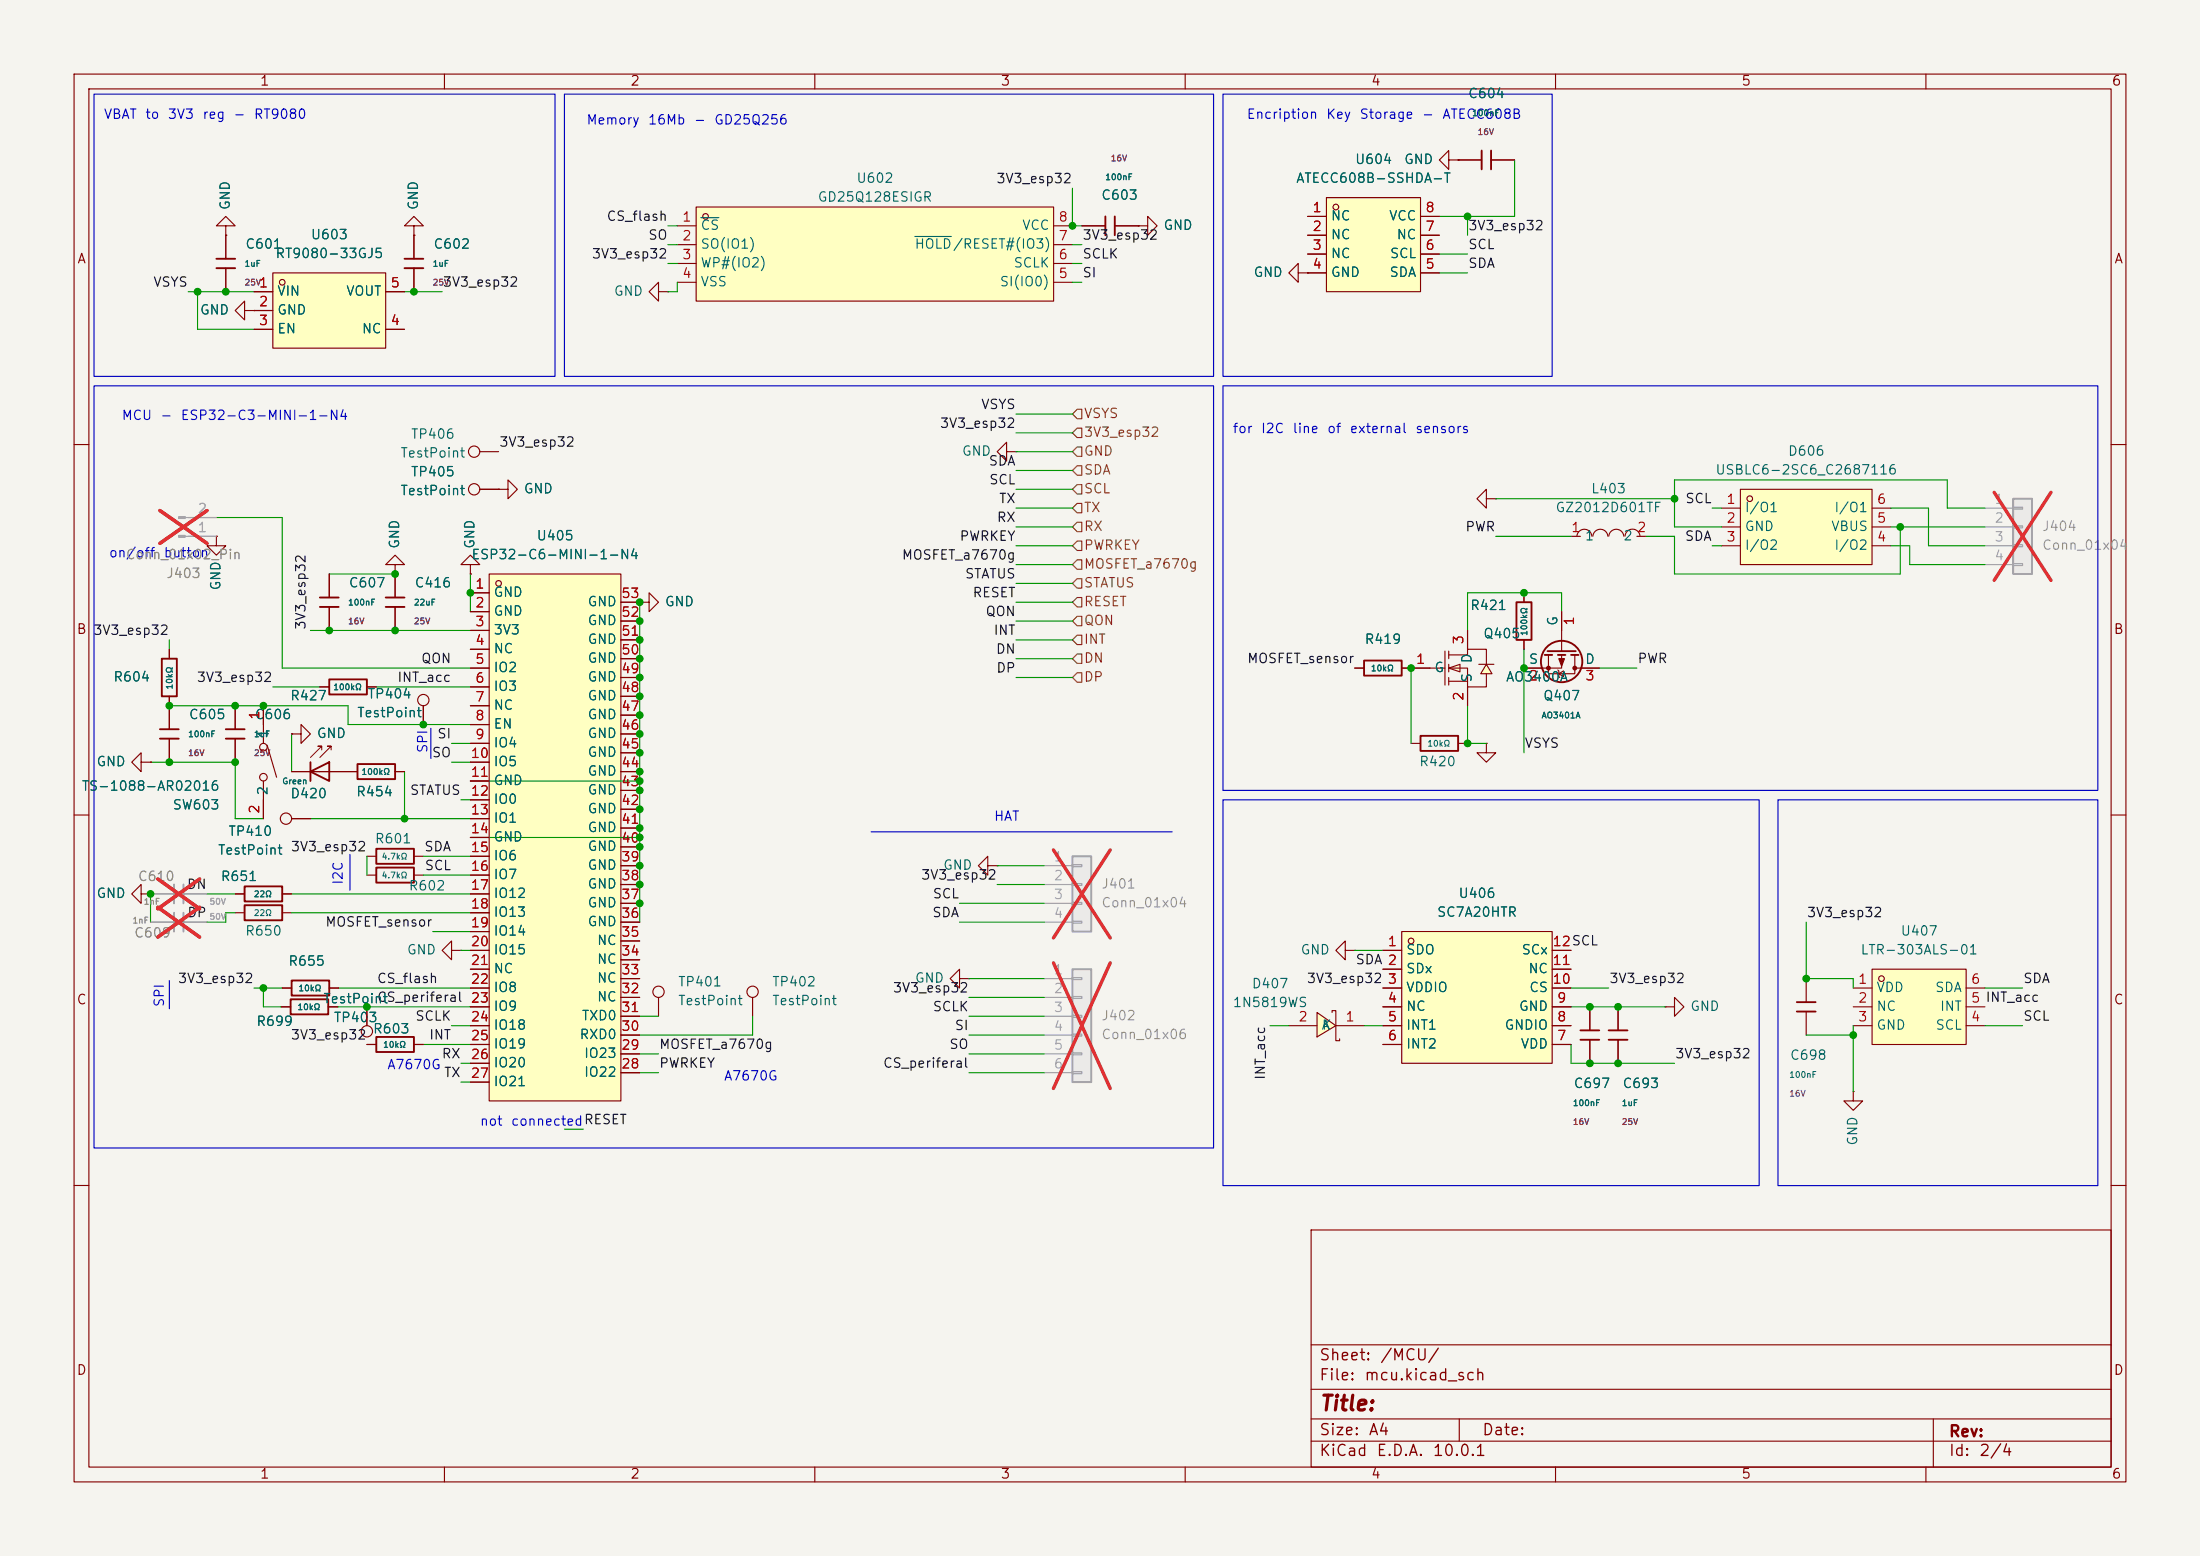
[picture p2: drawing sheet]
<svg xmlns="http://www.w3.org/2000/svg" width="297mm" height="210mm" viewBox="0 0 297 210" stroke-linecap="round" stroke-linejoin="round" font-family="sans-serif">
<path d="M0 0h297v210h-297z" fill="#f5f4ef" stroke="#f5f4ef" stroke-width=".14"/>
<g fill="none" stroke="#840000" stroke-width=".15">
<path d="M10 10h277v190h-277zM12 12h273v186h-273zM60 10v2M110 10v2M160 10v2M210 10v2M260 10v2M10 60h2M285 60h2M39.4 99.1h1.2v-1.3l1.3 1.3-1.3 1.2v-1.2M39.4 99.1h.1M10 110h2"/>
<path d="M285 110h2M10 160h2M177 166h108v32h-108zM285 160h2M60 198v2M110 198v2M160 198v2M177 194.5h108M177 191.5h108M177 187.5h108M177 181.5h108M197 191.5v3"/>
<path d="M210 198v2M260 198v2M261 191.5v6.5"/>
</g>
<path d="M23.5 123.2v2.5M24.8 123.2v2.5" fill="none" stroke="#9c9b98" stroke-width=".25"/>
<path d="M20.3 124.5h3.2M24.8 124.5h3.1" fill="none" stroke="#9c9b98" stroke-width=".15"/>
<path d="M21.3 122.4l5.6 4.1M26.9 122.4l-5.6 4.1" fill="none" stroke="#e12e31" stroke-width=".46"/>
<g fill="#ffffc2">
<path d="M195.6 90.2l1.5-.5v1z"/>
<path d="M200.7 89.7l.7 1.2h-1.5z"/>
</g>
<g fill="none" stroke="#840000" stroke-width=".15">
<path d="M196.8 21.6h3.2M201.3 21.6h3.2M64.8 61h2.5M43.2 92.7h1.2M49.5 92.7h1.3M57.1 95.3v2.5M190.5 90.2h4.6M195.1 87.9v4.6M195.6 88.4h2.5v-.8h2.6v2.1M195.6 90.2l1.5-.5v1zM195.6 90.2h2.5v2.5h2.6v-1.8M195.6 87.9v1"/>
<path d="M195.6 89.7v1M195.6 91.4v1.1M195.6 92h2.5M198.1 85.1v2.5M198.1 92.7v2.6M199.6 89.7h2.1M200.7 89.7l.7 1.2h-1.5zM209 88.4v2.5h3.6v-2.5M210.3 90.4l.1 .2v.7l.2 .1M210.4 90.9l.7-.3v.7zM210.8 88.4v1.8h-5.1M210.8 82.6v5.3"/>
<path d="M212.6 90.2h3.3M39.4 104.1h8.9M39.4 110.5h2.5M49.5 118.1h1.3M53.3 104.1h1.3M55.9 118.1h1.2M31.7 123.2h1.3M31.7 120.7h1.3M38.1 123.2h1.3M38.1 120.7h1.3M61 128.3v-1.3l-1.3 1.3 1.3 1.2v-1.2h1.2M62.2 128.3h.1"/>
<circle cx="64" cy="61" r=".76"/>
<circle cx="57.1" cy="94.5" r=".76"/>
<circle cx="38.6" cy="110.5" r=".76"/>
</g>
<path d="M23.5 119.4v2.5M24.8 119.4v2.5" fill="none" stroke="#9c9b98" stroke-width=".25"/>
<path d="M20.3 120.7h3.2M24.8 120.7h3.1" fill="none" stroke="#9c9b98" stroke-width=".15"/>
<path d="M21.3 118.6l5.6 4.1M26.9 118.6l-5.6 4.1" fill="none" stroke="#e12e31" stroke-width=".46"/>
<g fill="none" stroke="#840000" stroke-width=".25">
<path d="M200 20.3v2.6M201.3 20.3v2.6M44.4 91.7h5.1v2h-5.1zM208.5 88.4h1M208.9 87.9h3.8M210.3 88.4h1M212.1 88.4h1M33 119.6h5.1v2.1h-5.1zM41.9 104.1l2.5-1.2v2.5zM41.9 102.9v2.5M48.3 103.1h5v2.1h-5zM50.8 117.1h5.1v2h-5.1z"/>
<path d="M33 122.2h5.1v2h-5.1z"/>
<circle cx="210.8" cy="89.3" r="2.79"/>
</g>
<path d="M43.4 101.2v-.5h-.5h.5l-1.5 1.5M44.7 101.2v-.5h-.5h.5l-1.5 1.5" fill="none" stroke="#840000" stroke-width=".14"/>
<g fill="#840000" stroke="#840000" stroke-width=".15">
<path d="M210.4 88.9h.8l-.4 1z"/>
<circle cx="212.6" cy="90.2" r=".25"/>
<circle cx="209" cy="90.2" r=".25"/>
</g>
<path d="M94 27.9h48.2v12.7h-48.2z" fill="#ffffc2"/>
<g fill="none" stroke="#840000" stroke-width=".15">
<path d="M91.4 30.5h2.6M91.4 33h2.6M91.4 35.6h2.6M91.4 38.1h2.6M94 27.9h48.2v12.7h-48.2zM142.2 30.5h2.6M142.2 33h2.6M142.2 35.6h2.6M142.2 38.1h2.6M33 41.9v-1.3l-1.3 1.3 1.3 1.3v-1.3h1.3M34.3 41.9h.1M44.4 77.5v3.1"/>
<path d="M53.3 77.5v3.1M44.4 81.9v3.2M53.3 81.9v3.2M49.5 115.6h1.3M55.9 115.6h1.2"/>
<circle cx="95.3" cy="29.2" r=".38"/>
</g>
<path d="M94.6 29.4h2.4M123.5 31.9h4.9" fill="none" stroke="#006464" stroke-width=".15"/>
<path d="M43.2 81.9h2.5M43.2 80.6h2.5M52.1 81.9h2.5M52.1 80.6h2.5M50.8 114.6h5.1v2h-5.1z" fill="none" stroke="#840000" stroke-width=".25"/>
<path d="M36.8 36.8h15.3v10.2h-15.3z" fill="#ffffc2"/>
<g fill="none" stroke="#840000" stroke-width=".15">
<path d="M34.3 39.4h2.5M36.8 36.8h15.3v10.2h-15.3zM52.1 39.4h2.5M55.9 30.5h1.2l-1.2-1.3-1.3 1.3h1.3v1.3M55.9 31.8h.1M55.9 31.8v3.1M55.9 36.2v3.2M195.6 21.6v-1.3l-1.3 1.3 1.3 1.3v-1.3h1.2M196.8 21.6h.1M34.3 41.9h2.5M34.3 44.5h2.5M52.1 44.5h2.5"/>
<path d="M212.1 72.4h1.3M212.9 72.4a1.01 1.01 0 0 1 1-1 1.01 1.01 0 0 1 1 1M215 72.4a1.01 1.01 0 0 1 1-1 1.01 1.01 0 0 1 1.1 1M217.2 72.4a1.01 1.01 0 0 1 1-1 1.01 1.01 0 0 1 1 1M219.4 72.4a1.01 1.01 0 0 1 1-1 1.01 1.01 0 0 1 1 1M221 72.4h1.2"/>
<circle cx="38.1" cy="38.1" r=".38"/>
</g>
<path d="M54.6 34.9h2.5M54.6 36.2h2.5" fill="none" stroke="#840000" stroke-width=".25"/>
<path d="M271.8 67.3h2.5v10.2h-2.5z" fill="#ebeae8"/>
<path d="M271.8 67.3h2.5v10.2h-2.5z" fill="none" stroke="#9c9b98" stroke-width=".25"/>
<path d="M268 68.6h3.8M268 71.1h3.8M268 73.7h3.8M268 76.2h3.8M271.8 68.5h1.2v.2h-1.2zM271.8 71h1.2v.2h-1.2zM271.8 73.5h1.2v.3h-1.2zM271.8 76.1h1.2v.2h-1.2z" fill="none" stroke="#9c9b98" stroke-width=".15"/>
<path d="M269.2 66.5l7.7 11.8M276.9 66.5l-7.7 11.8" fill="none" stroke="#e12e31" stroke-width=".46"/>
<g fill="none" stroke="#840000" stroke-width=".15">
<path d="M146 30.5h3.2M150.5 30.5h3.2M53.3 76.2h1.3l-1.3-1.3-1.2 1.3h1.2v1.3M53.3 77.5h.1M63.5 76.2h1.3l-1.3-1.3-1.3 1.3h1.3v1.3M63.5 77.5h.1M67.3 66h1.3v-1.2l1.2 1.2-1.2 1.3v-1.3M67.3 66h.1M135.9 61v-1.3l-1.3 1.3 1.3 1.2v-1.2h1.3M137.2 61h.1M22.9 95.3v3.1M22.9 99.7v3.2"/>
<path d="M31.7 95.3v3.1M31.7 99.7v3.2M86.4 81.3h1.2v-1.3l1.3 1.3-1.3 1.3v-1.3M86.4 81.3h.1M182.9 90.2h1.2M189.2 90.2h1.3M133.3 116.8v-1.2l-1.2 1.2 1.2 1.3v-1.3h1.3M134.6 116.8h.1M190.5 100.3h1.3M196.8 100.3h1.3M200.7 100.3v1.3h1.2l-1.2 1.3-1.3-1.3h1.3M200.7 100.3h.1"/>
<path d="M88.9 134.6v2.6M101.6 134.6v2.6M129.5 132.1v-1.3l-1.2 1.3 1.2 1.3v-1.3h1.3M130.8 132.1h.1M243.8 132.1v3.2M243.8 136.5v3.2M49.5 141h1.3M55.9 141h1.2M250.2 147.3v1.3h1.3l-1.3 1.3-1.3-1.3h1.3M250.2 147.3h.1"/>
<circle cx="88.9" cy="133.9" r=".76"/>
<circle cx="101.6" cy="133.9" r=".76"/>
</g>
<path d="M149.2 29.2v2.6M150.5 29.2v2.6M21.6 99.7h2.5M21.6 98.4h2.5M30.5 99.7h2.5M30.5 98.4h2.5M184.1 89.2h5.1v2h-5.1zM191.8 99.3h5v2h-5zM50.8 140h5.1v2h-5.1zM242.6 136.5h2.5M242.6 135.3h2.5" fill="none" stroke="#840000" stroke-width=".25"/>
<path d="M234.9 66h17.8v10.2h-17.8z" fill="#ffffc2"/>
<g fill="none" stroke="#840000" stroke-width=".15">
<path d="M29.2 72.4v1.3h1.3l-1.3 1.2-1.3-1.2h1.3M29.2 72.4h.1M64.8 66h2.5M232.4 68.6h2.5M232.4 71.1h2.5M232.4 73.7h2.5M234.9 66h17.8v10.2h-17.8zM252.7 68.6h2.6M252.7 71.1h2.6M252.7 73.7h2.6M22.9 87.6v1.3M22.9 94v1.3"/>
<path d="M19 102.9v-1.3l-1.2 1.3 1.2 1.2v-1.2h1.3M20.3 102.9h.1"/>
<circle cx="64" cy="66" r=".76"/>
<circle cx="236.2" cy="67.3" r=".38"/>
</g>
<path d="M21.8 88.9h2.1v5.1h-2.1z" fill="none" stroke="#840000" stroke-width=".25"/>
<path d="M144.8 130.8h2.5v15.3h-2.5z" fill="#ebeae8"/>
<path d="M144.8 130.8h2.5v15.3h-2.5z" fill="none" stroke="#9c9b98" stroke-width=".25"/>
<g fill="none" stroke="#9c9b98" stroke-width=".15">
<path d="M25 72.4h4.2M25 69.9h4.2M141 132.1h3.8M141 134.6h3.8M141 137.2h3.8M141 139.7h3.8M144.8 132h1.2v.2h-1.2zM144.8 134.5h1.2v.2h-1.2zM144.8 137h1.2v.3h-1.2zM144.8 139.6h1.2v.2h-1.2zM141 142.2h3.8M141 144.8h3.8"/>
<path d="M144.8 142.1h1.2v.3h-1.2zM144.8 144.7h1.2v.2h-1.2z"/>
</g>
<path d="M21.6 68.9l6.3 4.4M27.9 68.9l-6.3 4.4M142.2 130l7.7 16.9M149.9 130l-7.7 16.9" fill="none" stroke="#e12e31" stroke-width=".46"/>
<g fill="none" stroke="#840000" stroke-width=".15">
<path d="M35.6 95.3v5M35.6 105.4v5.1M36.1 100.6l1.2 4.3"/>
<circle cx="35.6" cy="104.9" r=".51"/>
<circle cx="35.6" cy="100.8" r=".51"/>
</g>
<g fill="#9c9b98" stroke="#9c9b98" stroke-width=".15">
<path d="M24.1 72.3h.9v.2h-.9z"/>
<path d="M24.1 69.7h.9v.3h-.9z"/>
</g>
<path d="M144.8 115.6h2.5v10.1h-2.5z" fill="#ebeae8"/>
<path d="M144.8 115.6h2.5v10.1h-2.5z" fill="none" stroke="#9c9b98" stroke-width=".25"/>
<path d="M141 116.8h3.8M141 119.4h3.8M144.8 116.7h1.2v.3h-1.2zM144.8 119.3h1.2v.2h-1.2zM141 121.9h3.8M141 124.5h3.8M144.8 121.8h1.2v.2h-1.2zM144.8 124.3h1.2v.3h-1.2z" fill="none" stroke="#9c9b98" stroke-width=".15"/>
<path d="M142.2 114.7l7.7 11.9M149.9 114.7l-7.7 11.9" fill="none" stroke="#e12e31" stroke-width=".46"/>
<path d="M66 77.5h17.8v71.1h-17.8z" fill="#ffffc2"/>
<g fill="none" stroke="#840000" stroke-width=".15">
<path d="M88.9 39.4v-1.3l-1.3 1.3 1.3 1.2v-1.2h1.3M90.2 39.4h.1M66 77.5h17.8v71.1h-17.8zM63.5 80h2.5M63.5 82.6h2.5M63.5 85.1h2.5M63.5 87.6h2.5M63.5 90.2h2.5M63.5 92.7h2.5M63.5 95.3h2.5M63.5 97.8h2.5M83.8 99.1h2.6"/>
<path d="M83.8 96.5h2.6M83.8 94h2.6M83.8 91.4h2.6M83.8 88.9h2.6M83.8 86.4h2.6M83.8 83.8h2.6M83.8 81.3h2.6M63.5 100.3h2.5M63.5 102.9h2.5M63.5 105.4h2.5M63.5 108h2.5M63.5 110.5h2.5"/>
<path d="M63.5 113h2.5M63.5 115.6h2.5M63.5 118.1h2.5M83.8 119.4h2.6M83.8 116.8h2.6M83.8 114.3h2.6M83.8 111.8h2.6M83.8 109.2h2.6M83.8 106.7h2.6M83.8 104.1h2.6M83.8 101.6h2.6M19 120.7v-1.3l-1.2 1.3 1.2 1.2v-1.2h1.3"/>
<path d="M20.3 120.7h.1M38 135.9h1.2M38.1 133.4h1.3M44.3 135.9h1.3M44.4 133.4h1.3M49.5 135.9v2.5M63.5 120.7h2.5M63.5 123.2h2.5M63.5 125.7h2.5M63.5 128.3h2.5M63.5 130.8h2.5M63.5 133.4h2.5"/>
<path d="M63.5 135.9h2.5M63.5 138.4h2.5M83.8 139.7h2.6M83.8 137.2h2.6M83.8 134.6h2.6M83.8 132.1h2.6M83.8 129.5h2.6M83.8 127h2.6M83.8 124.5h2.6M83.8 121.9h2.6M63.5 141h2.5M63.5 143.5h2.5"/>
<path d="M63.5 146.1h2.5M83.8 144.8h2.6M83.8 142.2h2.6"/>
<circle cx="67.3" cy="78.7" r=".38"/>
<circle cx="49.5" cy="139.2" r=".76"/>
</g>
<path d="M39.2 134.9h5.1v2h-5.1zM39.4 132.3h5v2.1h-5z" fill="none" stroke="#840000" stroke-width=".25"/>
<path d="M252.7 130.8h12.7v10.2h-12.7z" fill="#ffffc2"/>
<g fill="none" stroke="#840000" stroke-width=".15">
<path d="M250.2 133.4h2.5M250.2 135.9h2.5M250.2 138.4h2.5M252.7 130.8h12.7v10.2h-12.7zM265.4 133.4h2.6M265.4 135.9h2.6M265.4 138.4h2.6"/>
<circle cx="254" cy="132.1" r=".38"/>
</g>
<path d="M177.8 136.7l2.5 1.7-2.5 1.6z" fill="#ffffc2"/>
<path d="M30.5 30.5h1.2l-1.2-1.3-1.3 1.3h1.3v1.3M30.5 31.8h.1M30.5 31.8v3.1M30.5 36.2v3.2M153.7 30.5h1.2v-1.3l1.3 1.3-1.3 1.3v-1.3M153.7 30.5h.1M174 138.4h3.8M177.8 136.7l2.5 1.7-2.5 1.6zM179.8 136.7v-.3h.5v2M180.3 138.4v2.1h.6v-.3M180.3 138.4h3.8" fill="none" stroke="#840000" stroke-width=".15"/>
<path d="M29.2 34.9h2.5M29.2 36.2h2.5" fill="none" stroke="#840000" stroke-width=".25"/>
<path d="M189.2 125.7h20.3v17.8h-20.3z" fill="#ffffc2"/>
<g fill="none" stroke="#840000" stroke-width=".15">
<path d="M181.6 128.3v-1.3l-1.3 1.3 1.3 1.2v-1.2h1.3M182.9 128.3h.1M186.7 128.3h2.5M186.7 130.8h2.5M186.7 133.4h2.5M186.7 135.9h2.5M186.7 138.4h2.5M189.2 125.7h20.3v17.8h-20.3zM209.5 128.3h2.6M209.5 130.8h2.6M209.5 133.4h2.6M209.5 135.9h2.6"/>
<path d="M209.5 138.4h2.6M214.6 135.9v3.2M218.4 135.9v3.2M224.8 135.9h1.3v-1.3l1.2 1.3-1.2 1.3v-1.3M224.8 135.9h.1M186.7 141h2.5M209.5 141h2.6M214.6 140.3v3.2M218.4 140.3v3.2"/>
<circle cx="190.5" cy="127" r=".38"/>
</g>
<path d="M213.4 139.1h2.5M217.2 139.1h2.5M213.4 140.3h2.5M217.2 140.3h2.5" fill="none" stroke="#840000" stroke-width=".25"/>
<path d="M179.1 26.7h12.7v12.7h-12.7z" fill="#ffffc2"/>
<g fill="none" stroke="#840000" stroke-width=".15">
<path d="M30.5 31.8h.1M30.5 31.8v3.1M30.5 36.2v3.2M34.3 39.4h2.5M52.1 39.4h2.5M55.9 31.8h.1M55.9 31.8v3.1M55.9 36.2v3.2M146 30.5h3.2M150.5 30.5h3.2M153.7 30.5h.1M175.3 36.8v-1.2l-1.3 1.2 1.3 1.3v-1.3h1.2"/>
<path d="M176.5 36.8h.1M176.5 29.2h2.6M176.5 31.8h2.6M176.5 34.3h2.6M176.5 36.8h2.6M179.1 26.7h12.7v12.7h-12.7zM191.8 29.2h2.5M191.8 31.8h2.5M191.8 34.3h2.5M191.8 36.8h2.5M196.8 21.6h.1M196.8 21.6h3.2"/>
<path d="M201.3 21.6h3.2M34.3 41.9h.1M34.3 41.9h2.5M34.3 44.5h2.5M52.1 44.5h2.5M29.2 72.4h.1M44.4 77.5v3.1M53.3 77.5h.1M53.3 77.5v3.1M63.5 77.5h.1M64.8 66h2.5M67.3 66h.1"/>
<path d="M200.7 67.3v-1.3l-1.3 1.3 1.3 1.3v-1.3h1.2M201.9 67.3h.1M22.9 87.6v1.3M22.9 94v4.4M22.9 99.7v3.2M31.7 95.3v3.1M31.7 99.7v3.2M35.6 95.3v2.5M39.4 99.1h.1M43.2 92.7h1.2M44.4 81.9v3.2M49.5 92.7h1.3"/>
<path d="M53.3 81.9v3.2M57.1 95.3v2.5M63.5 92.7h2.5M63.5 80h2.5M63.5 82.6h2.5M63.5 85.1h2.5M63.5 87.6h2.5M63.5 90.2h2.5M63.5 95.3h2.5M63.5 97.8h2.5M83.8 99.1h2.6M83.8 96.5h2.6"/>
<path d="M83.8 94h2.6M83.8 91.4h2.6M83.8 88.9h2.6M83.8 86.4h2.6M83.8 83.8h2.6M83.8 81.3h2.6M86.4 81.3h.1M182.9 90.2h1.2M189.2 90.2h3.8M198.1 85.1v2.5M198.1 92.7v2.6M205.7 80v1.3"/>
<path d="M205.7 86.4v1.2M205.7 90.2h2.6M210.8 82.6v2.5M213.4 90.2h2.5M20.3 102.9h.1M35.6 108v2.5M39.4 110.5h2.5M39.4 104.1h8.9M53.3 104.1h1.3M63.5 110.5h2.5M63.5 100.3h2.5M63.5 102.9h2.5"/>
<path d="M63.5 105.4h2.5M63.5 108h2.5M63.5 113h2.5M63.5 115.6h2.5M63.5 118.1h2.5M83.8 104.1h2.6M83.8 119.4h2.6M83.8 116.8h2.6M83.8 114.3h2.6M83.8 111.8h2.6M83.8 109.2h2.6M83.8 106.7h2.6"/>
<path d="M83.8 101.6h2.6M20.3 120.7h.1M31.7 120.7h1.3M38 135.9h1.2M38.1 120.7h1.3M38.1 133.4h1.3M44.3 135.9h1.3M44.4 133.4h1.3M49.5 135.9v2.5M63.5 120.7h2.5M63.5 133.4h2.5M63.5 135.9h2.5"/>
<path d="M63.5 123.2h2.5M63.5 125.7h2.5M63.5 128.3h2.5M63.5 130.8h2.5M63.5 138.4h2.5M83.8 139.7h2.6M83.8 137.2h2.6M83.8 134.6h2.6M83.8 132.1h2.6M83.8 129.5h2.6M83.8 127h2.6M83.8 124.5h2.6"/>
<path d="M83.8 121.9h2.6M186.7 133.4h2.5M186.7 135.9h2.5M186.7 128.3h2.5M186.7 130.8h2.5M186.7 138.4h2.5M209.5 133.4h2.6M209.5 135.9h2.6M209.5 128.3h2.6M209.5 130.8h2.6M209.5 138.4h2.6M214.6 135.9v3.2"/>
<path d="M218.4 135.9v3.2M49.5 141h1.3M55.9 141h1.2M63.5 141h2.5M63.5 143.5h2.5M63.5 146.1h2.5M83.8 144.8h2.6M83.8 142.2h2.6M186.7 141h2.5M209.5 141h2.6M214.6 140.3v3.2M218.4 140.3v3.2"/>
<circle cx="180.3" cy="27.9" r=".38"/>
</g>
<path d="M204.7 81.3h2.1v5.1h-2.1z" fill="none" stroke="#840000" stroke-width=".25"/>
<g fill="none" stroke="#725600" stroke-width=".15">
<path d="M145.4 57.8h.6v1.3h-.6l-.6-.7zM145.4 55.2h.6v1.3h-.6l-.6-.6zM145.4 73h.6v1.3h-.6l-.6-.6zM145.4 75.6h.6v1.2h-.6l-.6-.6zM145.4 70.5h.6v1.3h-.6l-.6-.7zM145.4 62.9h.6v1.2h-.6l-.6-.6zM145.4 67.9h.6v1.3h-.6l-.6-.6zM145.4 60.3h.6v1.3h-.6l-.6-.6zM145.4 65.4h.6v1.3h-.6l-.6-.7zM145.4 78.1h.6v1.3h-.6l-.6-.7zM145.4 88.3h.6v1.2h-.6l-.6-.6zM145.4 85.7h.6v1.3h-.6l-.6-.6z"/>
<path d="M145.4 80.6h.6v1.3h-.6l-.6-.6zM145.4 83.2h.6v1.3h-.6l-.6-.7zM145.4 90.8h.6v1.3h-.6l-.6-.7z"/>
</g>
<path d="M12.7 12.7h62.2v38.1h-62.2zM76.2 12.7h87.6v38.1h-87.6zM165.1 12.7h44.4v38.1h-44.4zM12.7 52.1h151.1v102.8h-151.1zM165.1 52.1h118.1v54.6h-118.1zM58.2 98.3v4.1M47.2 115.3v4.8M117.6 112.3h40.6M165.1 108h72.4v52h-72.4zM240 108h43.2v52h-43.2zM22.9 132.3v3.8" fill="none" stroke="#0000c2" stroke-width=".15"/>
<g fill="none" stroke="#009600" stroke-width=".15">
<path d="M25.4 39.4h8.9M26.7 39.4v5.1h7.6M54.6 39.4h5.1M90.2 30.5h1.2M90.2 35.6h1.2M90.2 33h1.2M91.4 38.1v1.3h-1.2M144.8 25.4v5.1h1.2M144.8 35.6h1.2M144.8 38.1h1.2M144.8 33h1.2M194.3 36.8h3.8"/>
<path d="M194.3 34.3h3.8M198.1 29.2v2.6M204.5 21.6v7.6h-10.2M137.2 55.9h7.6M137.2 58.4h7.6M29.2 69.9h8.9v20.3h25.4M44.4 77.5h8.9M63.5 77.5v5.1M137.2 68.6h7.6M137.2 73.7h7.6M137.2 71.1h7.6M137.2 76.2h7.6"/>
<path d="M137.2 61h7.6M137.2 66h7.6M137.2 63.5h7.6M137.2 78.7h7.6M201.9 67.3h24.2M201.9 72.4h10.2M231.1 68.6h1.3M231.1 73.7h1.3M255.3 68.6h5v5.1h7.7M255.3 73.7h2.5v2.5h10.2M255.3 71.1h12.7M256.5 71.1v6.4h-30.4v-5.1h-3.9"/>
<path d="M268 68.6h-5.1v-3.8h-36.8v6.3h6.3M22.9 95.3h24.1v2.5h16.5M22.9 86.4v1.2M36.8 92.7h6.4M39.4 99.1v5M41.9 85.1h21.6M50.8 92.7h12.7M86.4 81.3v43.2M137.2 88.9h7.6M137.2 91.4h7.6M137.2 83.8h7.6M137.2 81.3h7.6"/>
<path d="M137.2 86.4h7.6M190.5 90.2v10.1M198.1 95.3v5h2.6M205.7 87.6v14M210.8 82.6v-2.6h-12.7v5.1M215.9 90.2h5.1M20.3 102.9h11.4v7.6h3.9M41.9 110.5h21.6M49.5 115.6v2.5M54.6 104.1v6.4M57.1 118.1h6.4M57.1 115.6h6.4"/>
<path d="M61 102.9h2.5M61 100.3h2.5M62.2 108h1.3M63.5 105.4h22.9M63.5 113h22.9M134.6 116.8h6.4M134.6 119.4h6.4M20.3 120.7v3.8M27.9 120.7h3.8M31.7 123.2h-1.2v1.3h-2.6M34.3 133.4h3.8M35.6 133.4v2.5h2.4"/>
<path d="M39.4 120.7h24.1M39.4 123.2h24.1M45.6 135.9h17.9M45.7 133.4h17.8M58.4 125.7h5.1M61 138.4h2.5M62.2 128.3h1.3M86.4 137.2h2.5M101.6 137.2v2.5h-15.2M129.5 124.5h11.5M129.5 121.9h11.5M130.8 137.2h10.2"/>
<path d="M130.8 132.1h10.2M130.8 139.7h10.2M130.8 134.6h10.2M171.4 138.4h2.6M182.9 128.3h3.8M184.1 138.4h2.6M212.1 135.9h12.7M212.1 133.4h5.1M243.8 124.5v7.6h6.4v1.3M243.8 139.7h6.4M250.2 138.4v8.9M268 133.4h5"/>
<path d="M268 138.4h5M57.1 141h6.4M62.2 143.5h1.3M62.2 146.1h1.3M76.2 152.4h2.5M86.4 142.2h2.5M86.4 144.8h2.5M130.8 142.2h10.2M130.8 144.8h10.2M212.1 141v2.5h14"/>
</g>
<path d="M25.4 72.4h3.8M25.4 69.9h3.8M20.3 124.5h3.2M20.3 120.7h3.2M24.8 124.5h3.1M24.8 120.7h3.1" fill="none" stroke="#9c9b98" stroke-width=".15"/>
<path d="M21.6 68.9l6.3 4.4M27.9 68.9l-6.3 4.4M21.3 118.6l5.6 4.1M26.9 118.6l-5.6 4.1M21.3 122.4l5.6 4.1M26.9 122.4l-5.6 4.1" fill="none" stroke="#e12e31" stroke-width=".46"/>
<g fill="#009600" stroke="#009600" stroke-width=".14">
<circle cx="35.6" cy="133.4" r=".46"/>
<circle cx="31.7" cy="102.9" r=".46"/>
<circle cx="20.3" cy="120.7" r=".46"/>
<circle cx="44.4" cy="85.1" r=".46"/>
<circle cx="53.3" cy="85.1" r=".46"/>
<circle cx="53.3" cy="77.5" r=".46"/>
<circle cx="35.6" cy="95.3" r=".46"/>
<circle cx="31.7" cy="95.3" r=".46"/>
<circle cx="22.9" cy="95.3" r=".46"/>
<circle cx="49.5" cy="135.9" r=".46"/>
<circle cx="22.9" cy="102.9" r=".46"/>
<circle cx="57.1" cy="97.8" r=".46"/>
<circle cx="63.5" cy="80" r=".46"/>
<circle cx="54.6" cy="110.5" r=".46"/>
<circle cx="86.4" cy="86.4" r=".46"/>
<circle cx="86.4" cy="83.8" r=".46"/>
<circle cx="86.4" cy="81.3" r=".46"/>
<circle cx="86.4" cy="119.4" r=".46"/>
<circle cx="86.4" cy="116.8" r=".46"/>
<circle cx="86.4" cy="111.8" r=".46"/>
<circle cx="86.4" cy="105.4" r=".46"/>
<circle cx="86.4" cy="106.7" r=".46"/>
<circle cx="26.7" cy="39.4" r=".46"/>
<circle cx="30.5" cy="39.4" r=".46"/>
<circle cx="55.9" cy="39.4" r=".46"/>
<circle cx="144.8" cy="30.5" r=".46"/>
<circle cx="190.5" cy="90.2" r=".46"/>
<circle cx="198.1" cy="100.3" r=".46"/>
<circle cx="205.7" cy="80" r=".46"/>
<circle cx="205.7" cy="90.2" r=".46"/>
<circle cx="86.4" cy="114.3" r=".46"/>
<circle cx="86.4" cy="113" r=".46"/>
<circle cx="86.4" cy="121.9" r=".46"/>
<circle cx="86.4" cy="104.1" r=".46"/>
<circle cx="86.4" cy="101.6" r=".46"/>
<circle cx="86.4" cy="91.4" r=".46"/>
<circle cx="86.4" cy="109.2" r=".46"/>
<circle cx="198.1" cy="29.2" r=".46"/>
<circle cx="226.1" cy="67.3" r=".46"/>
<circle cx="256.5" cy="71.1" r=".46"/>
<circle cx="250.2" cy="139.7" r=".46"/>
<circle cx="218.4" cy="143.5" r=".46"/>
<circle cx="214.6" cy="143.5" r=".46"/>
<circle cx="214.6" cy="135.9" r=".46"/>
<circle cx="218.4" cy="135.9" r=".46"/>
<circle cx="243.8" cy="132.1" r=".46"/>
<circle cx="86.4" cy="88.9" r=".46"/>
<circle cx="86.4" cy="99.1" r=".46"/>
<circle cx="86.4" cy="94" r=".46"/>
<circle cx="86.4" cy="96.5" r=".46"/>
</g>
<text font-size="2" fill="#840000" x="178" y="190.9">Title:</text>
<g font-size="1.5" fill="#840000">
<text x="178" y="184">Sheet:</text>
<text x="186.2" y="184">/MCU/</text>
<text x="178" y="186.7">File:</text>
<text x="184.1" y="186.7">mcu.kicad_sch</text>
<text x="178" y="196.9">KiCad</text>
<text x="178" y="194.1">Size:</text>
<text x="184.7" y="194.1">A4</text>
<text x="185.7" y="196.9">E.D.A.</text>
<text x="193.3" y="196.9">10.0.1</text>
<text x="200" y="194.1">Date:</text>
<text x="263" y="194.3">Rev:</text>
<text x="263" y="196.9">Id:</text>
<text x="267.1" y="196.9">2/4</text>
</g>
<g font-size="1.3" fill="#840000">
<text x="35" y="11.9">1</text>
<text x="85" y="11.9">2</text>
<text x="135" y="11.9">3</text>
<text x="185" y="11.9">4</text>
<text x="235" y="11.9">5</text>
<text x="285" y="11.9">6</text>
<text x="10.3" y="35.9">A</text>
<text x="285.3" y="35.9">A</text>
<text x="10.3" y="85.9">B</text>
<text x="285.3" y="85.9">B</text>
<text x="10.3" y="135.9">C</text>
<text x="285.3" y="135.9">C</text>
<text x="10.3" y="185.9">D</text>
<text x="285.3" y="185.9">D</text>
<text x="35" y="199.9">1</text>
<text x="85" y="199.9">2</text>
<text x="135" y="199.9">3</text>
<text x="185" y="199.9">4</text>
<text x="235" y="199.9">5</text>
<text x="285" y="199.9">6</text>
</g>
<g font-size="1.3" fill="#0000c2">
<text x="13.9" y="16.4">VBAT</text>
<text x="19.5" y="16.4">to</text>
<text x="22.6" y="16.4">3V3</text>
<text x="27.2" y="16.4">reg</text>
<text x="31.4" y="16.4">-</text>
<text x="34.2" y="16.4">RT9080</text>
<text x="79.1" y="17.1">Memory</text>
<text x="87.4" y="17.1">16Mb</text>
<text x="93.6" y="17.1">-</text>
<text x="96.3" y="17.1">GD25Q256</text>
<text x="168.2" y="16.4">Encription</text>
<text x="178.9" y="16.4">Key</text>
<text x="183.4" y="16.4">Storage</text>
<text x="191.9" y="16.4">-</text>
<text x="194.6" y="16.4">ATECC608B</text>
<text x="16.3" y="57">MCU</text>
<text x="21.6" y="57">-</text>
<text x="24.3" y="57">ESP32-C3-MINI-1-N4</text>
<text x="166.3" y="58.8">for</text>
<text x="170.1" y="58.8">I2C</text>
<text x="174.4" y="58.8">line</text>
<text x="179.1" y="58.8">of</text>
<text x="182.1" y="58.8">external</text>
<text x="191" y="58.8">sensors</text>
<text x="14.6" y="75.5">on/off</text>
<text x="22" y="75.5">button</text>
<text x="58" y="101.7" transform="rotate(-90 58 101.7)">SPI</text>
<text x="134.1" y="111.1">HAT</text>
<text x="46.6" y="119.5" transform="rotate(-90 46.6 119.5)">I2C</text>
<text x="22.5" y="136" transform="rotate(-90 22.5 136)">SPI</text>
<text x="52.2" y="144.6">A7670G</text>
<text x="97.6" y="146.2">A7670G</text>
<text x="64.7" y="152.3">not</text>
<text x="68.9" y="152.3">connectedRESET</text>
</g>
<g font-size="1.3" fill="#006464">
<text x="198.1" y="13.6">C604</text>
<text x="182.8" y="22.5">U604</text>
<text x="189.5" y="22.5">GND</text>
<text x="31.3" y="28.4" transform="rotate(-90 31.3 28.4)">GND</text>
<text x="56.7" y="28.4" transform="rotate(-90 56.7 28.4)">GND</text>
<text x="110.3" y="27.5">GD25Q128ESIGR</text>
<text x="115.5" y="25">U602</text>
<text x="148.6" y="27.3">C603</text>
<text x="174.9" y="25">ATECC608B-SSHDA-T</text>
<text x="33" y="33.9">C601</text>
<text x="37.1" y="35.2">RT9080-33GJ5</text>
<text x="41.9" y="32.6">U603</text>
<text x="58.4" y="33.9">C602</text>
<text x="94.5" y="31.3">CS</text>
<text x="94.5" y="33.9">SO(IO1)</text>
<text x="123.4" y="33.9">HOLD/RESET#(IO3)</text>
<text x="137.9" y="31.3">VCC</text>
<text x="157" y="31.3">GND</text>
<text x="179.6" y="30.1">NC</text>
<text x="179.6" y="32.6">NC</text>
<text x="179.6" y="35.2">NC</text>
<text x="187.4" y="30.1">VCC</text>
<text x="187.6" y="35.2">SCL</text>
<text x="188.5" y="32.6">NC</text>
<text x="37.3" y="40.2">VIN</text>
<text x="46.6" y="40.2">VOUT</text>
<text x="82.8" y="40.2">GND</text>
<text x="94.5" y="36.4">WP#(IO2)</text>
<text x="94.5" y="39">VSS</text>
<text x="134.9" y="39">SI(IO0)</text>
<text x="136.8" y="36.4">SCLK</text>
<text x="169.1" y="37.7">GND</text>
<text x="179.6" y="37.7">GND</text>
<text x="187.5" y="37.7">SDA</text>
<text x="26.9" y="42.8">GND</text>
<text x="37.3" y="42.8">GND</text>
<text x="37.3" y="45.3">EN</text>
<text x="48.8" y="45.3">NC</text>
<text x="55.4" y="59.5">TP406</text>
<text x="54" y="62.1">TestPoint</text>
<text x="55.4" y="64.6">TP405</text>
<text x="129.8" y="61.8">GND</text>
<text x="231.5" y="64.4">USBLC6-2SC6_C2687116</text>
<text x="241.3" y="61.8">D606</text>
<text x="54" y="67.2">TestPoint</text>
<text x="70.6" y="66.9">GND</text>
<text x="209.9" y="69.4">GZ2012D601TF</text>
<text x="214.7" y="66.9">L403</text>
<text x="235.5" y="69.4">I/O1</text>
<text x="235.5" y="72">GND</text>
<text x="247.1" y="72">VBUS</text>
<text x="247.5" y="69.4">I/O1</text>
<text x="54.2" y="74.2" transform="rotate(-90 54.2 74.2)">GND</text>
<text x="63.5" y="75.8">ESP32-C6-MINI-1-N4</text>
<text x="64.4" y="74.2" transform="rotate(-90 64.4 74.2)">GND</text>
<text x="72.3" y="73.3">U405</text>
<text x="213.9" y="73.3">1</text>
<text x="219.1" y="73.3">2</text>
<text x="235.5" y="74.5">I/O2</text>
<text x="247.5" y="74.5">I/O2</text>
<text x="30.1" y="79.8" transform="rotate(-90 30.1 79.8)">GND</text>
<text x="47" y="79.6">C607</text>
<text x="55.9" y="79.6">C416</text>
<text x="66.5" y="80.9">GND</text>
<text x="66.5" y="83.4">GND</text>
<text x="79.2" y="82.1">GND</text>
<text x="89.7" y="82.1">GND</text>
<text x="198.4" y="82.7">R421</text>
<text x="66.5" y="86">3V3</text>
<text x="66.5" y="88.5">NC</text>
<text x="79.2" y="89.8">GND</text>
<text x="79.2" y="87.2">GND</text>
<text x="79.2" y="84.7">GND</text>
<text x="184.1" y="87.2">R419</text>
<text x="199" y="89.6" transform="rotate(-90 199 89.6)">D</text>
<text x="200.2" y="86.5">Q405</text>
<text x="206.3" y="89.9">S</text>
<text x="210.6" y="84.6" transform="rotate(-90 210.6 84.6)">G</text>
<text x="213.9" y="89.9">D</text>
<text x="15.2" y="92.3">R604</text>
<text x="39.1" y="94.8">R427</text>
<text x="49.5" y="94.6">TP404</text>
<text x="66.5" y="91">IO2</text>
<text x="66.5" y="93.6">IO3</text>
<text x="79.2" y="94.8">GND</text>
<text x="79.2" y="92.3">GND</text>
<text x="193.5" y="91">G</text>
<text x="199" y="92.2" transform="rotate(-90 199 92.2)">S</text>
<text x="203.2" y="92.3">AO3400A</text>
<text x="208.2" y="94.8">Q407</text>
<text x="25.4" y="97.4">C605</text>
<text x="34.3" y="97.4">C606</text>
<text x="36.4" y="99.7" transform="rotate(-90 36.4 99.7)">1</text>
<text x="42.7" y="99.9">GND</text>
<text x="48.1" y="97.1">TestPoint</text>
<text x="66.5" y="96.1">NC</text>
<text x="66.5" y="98.7">EN</text>
<text x="66.5" y="101.2">IO4</text>
<text x="79.2" y="99.9">GND</text>
<text x="79.2" y="97.4">GND</text>
<text x="10.9" y="107">TS-1088-AR02016</text>
<text x="12.9" y="103.7">GND</text>
<text x="36.4" y="107.4" transform="rotate(-90 36.4 107.4)">2</text>
<text x="48" y="107.8">R454</text>
<text x="66.5" y="103.7">IO5</text>
<text x="66.5" y="106.3">GND</text>
<text x="79.2" y="107.5">GND</text>
<text x="79.2" y="105">GND</text>
<text x="79.2" y="102.5">GND</text>
<text x="191.5" y="103.7">R420</text>
<text x="23.2" y="109.6">SW603</text>
<text x="30.7" y="113.1">TP410</text>
<text x="39.1" y="108.1">D420</text>
<text x="66.5" y="108.8">IO0</text>
<text x="66.5" y="111.4">IO1</text>
<text x="66.5" y="113.9">GND</text>
<text x="79.2" y="112.6">GND</text>
<text x="79.2" y="110.1">GND</text>
<text x="29.3" y="115.7">TestPoint</text>
<text x="29.7" y="119.2">R651</text>
<text x="50.5" y="114.1">R601</text>
<text x="66.5" y="116.4">IO6</text>
<text x="66.5" y="119">IO7</text>
<text x="79.2" y="117.7">GND</text>
<text x="79.2" y="115.2">GND</text>
<text x="127.2" y="117.7">GND</text>
<text x="12.9" y="121.5">GND</text>
<text x="55.1" y="120.5">R602</text>
<text x="66.5" y="121.5">IO12</text>
<text x="66.5" y="124.1">IO13</text>
<text x="79.2" y="125.3">GND</text>
<text x="79.2" y="122.8">GND</text>
<text x="79.2" y="120.2">GND</text>
<text x="193.9" y="124.1">SC7A20HTR</text>
<text x="196.8" y="121.5">U406</text>
<text x="33" y="126.6">R650</text>
<text x="38.8" y="130.7">R655</text>
<text x="54.8" y="129.1">GND</text>
<text x="66.5" y="126.6">IO14</text>
<text x="66.5" y="129.1">IO15</text>
<text x="66.5" y="131.7">NC</text>
<text x="80.5" y="130.4">NC</text>
<text x="80.5" y="127.9">NC</text>
<text x="175.5" y="129.1">GND</text>
<text x="189.7" y="129.1">SDO</text>
<text x="189.7" y="131.7">SDx</text>
<text x="205.3" y="129.1">SCx</text>
<text x="206.2" y="131.7">NC</text>
<text x="251.1" y="129.1">LTR-303ALS-01</text>
<text x="256.5" y="126.6">U407</text>
<text x="43.6" y="135.7">TestPoint</text>
<text x="66.5" y="134.2">IO8</text>
<text x="66.5" y="136.8">IO9</text>
<text x="80.5" y="135.5">NC</text>
<text x="80.5" y="132.9">NC</text>
<text x="91.4" y="133.5">TP401</text>
<text x="91.4" y="136">TestPoint</text>
<text x="104.1" y="133.5">TP402</text>
<text x="104.1" y="136">TestPoint</text>
<text x="123.4" y="132.9">GND</text>
<text x="166.3" y="136.2">1N5819WS</text>
<text x="168.9" y="133.7">D407</text>
<text x="189.7" y="134.2">VDDIO</text>
<text x="189.7" y="136.8">NC</text>
<text x="205" y="136.8">GND</text>
<text x="206.4" y="134.2">CS</text>
<text x="228.1" y="136.8">GND</text>
<text x="253.2" y="134.2">VDD</text>
<text x="253.2" y="136.8">NC</text>
<text x="261.2" y="134.2">SDA</text>
<text x="261.8" y="136.8">INT</text>
<text x="34.5" y="138.8">R699</text>
<text x="45" y="138.3">TP403</text>
<text x="50.3" y="139.8">R603</text>
<text x="66.5" y="139.3">IO18</text>
<text x="66.5" y="141.8">IO19</text>
<text x="78.1" y="140.6">RXD0</text>
<text x="78.5" y="138">TXD0</text>
<text x="78.8" y="143.1">IO23</text>
<text x="178.3" y="139.3">A</text>
<text x="178.4" y="139.3">K</text>
<text x="189.7" y="139.3">INT1</text>
<text x="189.7" y="141.8">INT2</text>
<text x="203" y="139.3">GNDIO</text>
<text x="205.2" y="141.8">VDD</text>
<text x="241.6" y="143.4">C698</text>
<text x="253.2" y="139.3">GND</text>
<text x="261.2" y="139.3">SCL</text>
<text x="66.5" y="144.4">IO20</text>
<text x="66.5" y="146.9">IO21</text>
<text x="78.8" y="145.6">IO22</text>
<text x="212.4" y="147.2">C697</text>
<text x="219" y="147.2">C693</text>
<text x="251.1" y="154.7" transform="rotate(-90 251.1 154.7)">GND</text>
</g>
<g font-size="1.3" fill="#0f0f0f">
<text x="134.4" y="25.1">3V3_esp32</text>
<text x="79.8" y="35.2">3V3_esp32</text>
<text x="81.8" y="30.1">CS_flash</text>
<text x="87.4" y="32.7">SO</text>
<text x="146" y="35.2">SCLK</text>
<text x="146" y="32.7">3V3_esp32</text>
<text x="198.1" y="33.9">SCL</text>
<text x="198.1" y="31.4">3V3_esp32</text>
<text x="20.6" y="39">VSYS</text>
<text x="59.7" y="39">3V3_esp32</text>
<text x="146" y="37.8">SI</text>
<text x="198.1" y="36.5">SDA</text>
<text x="126.8" y="58.1">3V3_esp32</text>
<text x="132.4" y="55.5">VSYS</text>
<text x="67.3" y="60.6">3V3_esp32</text>
<text x="133.4" y="63.2">SDA</text>
<text x="133.4" y="65.7">SCL</text>
<text x="134.5" y="70.8">RX</text>
<text x="134.8" y="68.2">TX</text>
<text x="227.4" y="68.2">SCL</text>
<text x="121.7" y="75.9">MOSFET_a7670g</text>
<text x="129.5" y="73.3">PWRKEY</text>
<text x="197.7" y="72">PWR</text>
<text x="227.4" y="73.3">SDA</text>
<text x="130.2" y="78.4">STATUS</text>
<text x="131.2" y="80.9">RESET</text>
<text x="133" y="83.5">QON</text>
<text x="12.5" y="86">3V3_esp32</text>
<text x="41.6" y="85.1" transform="rotate(-90 41.6 85.1)">3V3_esp32</text>
<text x="56.8" y="89.8">QON</text>
<text x="134.1" y="86">INT</text>
<text x="134.4" y="88.6">DN</text>
<text x="168.3" y="89.8">MOSFET_sensor</text>
<text x="221" y="89.8">PWR</text>
<text x="26.5" y="92.4">3V3_esp32</text>
<text x="53.6" y="92.4">INT_acc</text>
<text x="134.4" y="91.1">DP</text>
<text x="58.9" y="100">SI</text>
<text x="205.7" y="101.3">VSYS</text>
<text x="55.3" y="107.6">STATUS</text>
<text x="58.2" y="102.5">SO</text>
<text x="39.2" y="115.2">3V3_esp32</text>
<text x="57.2" y="115.2">SDA</text>
<text x="57.2" y="117.8">SCL</text>
<text x="124.3" y="119">3V3_esp32</text>
<text x="25.1" y="120.3">DN</text>
<text x="25.2" y="124.1">DP</text>
<text x="43.8" y="125.4">MOSFET_sensor</text>
<text x="125.8" y="124.1">SDA</text>
<text x="125.8" y="121.6">SCL</text>
<text x="243.8" y="124.1">3V3_esp32</text>
<text x="182.9" y="130.5">SDA 2</text>
<text x="23.9" y="133">3V3_esp32</text>
<text x="50.8" y="135.5">CS_periferal</text>
<text x="50.8" y="133">CS_flash</text>
<text x="120.4" y="134.3">3V3_esp32</text>
<text x="125.8" y="136.8">SCLK</text>
<text x="176.3" y="133">3V3_esp32</text>
<text x="217.2" y="133">3V3_esp32</text>
<text x="273" y="133">SDA</text>
<text x="39.2" y="140.6">3V3_esp32</text>
<text x="56" y="138.1">SCLK</text>
<text x="57.9" y="140.6">INT</text>
<text x="59.5" y="143.2">RX</text>
<text x="88.9" y="141.9">MOSFET_a7670g</text>
<text x="128.1" y="141.9">SO</text>
<text x="128.8" y="139.4">SI</text>
<text x="226.1" y="143.2">3V3_esp32</text>
<text x="273" y="138.1">SCL</text>
<text x="59.8" y="145.7">TX</text>
<text x="88.9" y="144.4">PWRKEY</text>
<text x="119.1" y="144.4">CS_periferal</text>
<text x="171.1" y="145.8" transform="rotate(-90 171.1 145.8)">INT_acc</text>
</g>
<g font-size="1.3" fill="#a90000">
<text x="177.1" y="29">1</text>
<text x="192.3" y="29">8</text>
<text x="92" y="30.2">1</text>
<text x="92" y="32.8">2</text>
<text x="92" y="35.3">3</text>
<text x="142.8" y="35.3">6</text>
<text x="142.8" y="32.8">7</text>
<text x="142.8" y="30.2">8</text>
<text x="177.1" y="31.5">2</text>
<text x="177.1" y="34">3</text>
<text x="192.3" y="34">6</text>
<text x="192.3" y="31.5">7</text>
<text x="34.9" y="39.1">1</text>
<text x="34.9" y="41.7">2</text>
<text x="52.6" y="39.1">5</text>
<text x="92" y="37.8">4</text>
<text x="142.8" y="37.8">5</text>
<text x="177.1" y="36.6">4</text>
<text x="192.3" y="36.6">5</text>
<text x="34.9" y="44.2">3</text>
<text x="52.6" y="44.2">4</text>
<text x="233" y="68.3">1</text>
<text x="233" y="70.9">2</text>
<text x="253.3" y="70.9">5</text>
<text x="253.3" y="68.3">6</text>
<text x="212" y="72.1">1</text>
<text x="220.9" y="72.1">2</text>
<text x="233" y="73.4">3</text>
<text x="253.3" y="73.4">4</text>
<text x="64.1" y="79.8">1</text>
<text x="64.1" y="82.3">2</text>
<text x="83.8" y="83.6">52</text>
<text x="83.8" y="81">53</text>
<text x="64.1" y="84.8">3</text>
<text x="64.1" y="87.4">4</text>
<text x="64.1" y="89.9">5</text>
<text x="83.8" y="88.6">50</text>
<text x="83.8" y="86.1">51</text>
<text x="191.1" y="89.9">1</text>
<text x="197.9" y="87.1" transform="rotate(-90 197.9 87.1)">3</text>
<text x="212.8" y="84.5" transform="rotate(-90 212.8 84.5)">1</text>
<text x="64.1" y="92.5">6</text>
<text x="64.1" y="95">7</text>
<text x="83.8" y="93.7">48</text>
<text x="83.8" y="91.2">49</text>
<text x="197.9" y="94.7" transform="rotate(-90 197.9 94.7)">2</text>
<text x="206.3" y="92.2">2</text>
<text x="213.9" y="92.2">3</text>
<text x="35.3" y="97.2" transform="rotate(-90 35.3 97.2)">1</text>
<text x="64.1" y="97.5">8</text>
<text x="64.1" y="100.1">9</text>
<text x="83.8" y="101.3">45</text>
<text x="83.8" y="98.8">46</text>
<text x="83.8" y="96.3">47</text>
<text x="63.5" y="102.6">10</text>
<text x="63.5" y="105.2">11</text>
<text x="63.5" y="107.7">12</text>
<text x="83.8" y="106.4">43</text>
<text x="83.8" y="103.9">44</text>
<text x="35.3" y="109.9" transform="rotate(-90 35.3 109.9)">2</text>
<text x="63.5" y="110.2">13</text>
<text x="63.5" y="112.8">14</text>
<text x="83.8" y="111.5">41</text>
<text x="83.8" y="109">42</text>
<text x="63.5" y="115.3">15</text>
<text x="63.5" y="117.9">16</text>
<text x="83.8" y="119.1">38</text>
<text x="83.8" y="116.6">39</text>
<text x="83.8" y="114">40</text>
<text x="63.5" y="120.4">17</text>
<text x="63.5" y="122.9">18</text>
<text x="63.5" y="125.5">19</text>
<text x="83.8" y="124.2">36</text>
<text x="83.8" y="121.7">37</text>
<text x="63.5" y="128">20</text>
<text x="63.5" y="130.6">21</text>
<text x="83.8" y="131.8">33</text>
<text x="83.8" y="129.3">34</text>
<text x="83.8" y="126.7">35</text>
<text x="187.3" y="128">1</text>
<text x="187.3" y="130.6">2</text>
<text x="209.5" y="130.6">11</text>
<text x="209.5" y="128">12SCL</text>
<text x="209.5" y="128">12</text>
<text x="63.5" y="133.1">22</text>
<text x="63.5" y="135.6">23</text>
<text x="83.8" y="136.9">31</text>
<text x="83.8" y="134.4">32</text>
<text x="187.3" y="133.1">3</text>
<text x="187.3" y="135.6">4</text>
<text x="209.5" y="133.1">10</text>
<text x="210.1" y="135.6">9</text>
<text x="250.8" y="133.1">1</text>
<text x="250.8" y="135.6">2</text>
<text x="266" y="135.6">5 INT_acc</text>
<text x="266" y="133.1">6</text>
<text x="63.5" y="138.2">24</text>
<text x="63.5" y="140.7">25</text>
<text x="63.5" y="143.3">26</text>
<text x="83.8" y="142">29</text>
<text x="83.8" y="139.4">30</text>
<text x="175.2" y="138.2">2</text>
<text x="181.5" y="138.2">1</text>
<text x="187.3" y="138.2">5</text>
<text x="187.3" y="140.7">6</text>
<text x="210.1" y="140.7">7</text>
<text x="210.1" y="138.2">8</text>
<text x="250.8" y="138.2">3</text>
<text x="266" y="138.2">4</text>
<text x="63.5" y="145.8">27</text>
<text x="83.8" y="144.5">28</text>
</g>
<g font-size="1.3" fill="#725600">
<text x="146.2" y="59.3">3V3_esp32</text>
<text x="146.2" y="56.7">VSYS</text>
<text x="146.2" y="64.4">SDA</text>
<text x="146.2" y="61.8">GND</text>
<text x="146.2" y="72">RX</text>
<text x="146.2" y="69.4">TX</text>
<text x="146.2" y="66.9">SCL</text>
<text x="146.2" y="74.5">PWRKEY</text>
<text x="146.2" y="77.1">MOSFET_a7670g</text>
<text x="146.2" y="82.1">RESET</text>
<text x="146.2" y="79.6">STATUS</text>
<text x="146.2" y="89.8">DN</text>
<text x="146.2" y="87.2">INT</text>
<text x="146.2" y="84.7">QON</text>
<text x="146.2" y="92.3">DP</text>
</g>
<g font-size="1.3" fill="#a5a4a2">
<text x="26.6" y="69.6">2</text>
<text x="269.2" y="68.3">1</text>
<text x="269.2" y="70.9">2</text>
<text x="26.6" y="72.1">1</text>
<text x="269.2" y="73.4">3</text>
<text x="269.2" y="75.9">4</text>
<text x="142.2" y="116.6">1</text>
<text x="142.2" y="119.1">2</text>
<text x="142.2" y="121.7">3</text>
<text x="142.2" y="124.2">4</text>
<text x="142.2" y="131.8">1</text>
<text x="142.2" y="134.4">2</text>
<text x="142.2" y="136.9">3</text>
<text x="142.2" y="139.4">4</text>
<text x="142.2" y="142">5</text>
<text x="142.2" y="144.5">6</text>
</g>
<g font-size="1.3" fill="#939391">
<text x="275.6" y="72">J404</text>
<text x="16.9" y="75.8">Conn_01x02_Pin</text>
<text x="275.6" y="74.5">Conn_01x04</text>
<text x="22.4" y="78.3">J403</text>
<text x="18.5" y="119.2">C610</text>
<text x="148.6" y="120.2">J401</text>
<text x="148.6" y="122.8">Conn_01x04</text>
<text x="18" y="126.8">C609</text>
<text x="148.6" y="138">J402</text>
<text x="148.6" y="140.6">Conn_01x06</text>
</g>
<g font-size=".8" fill="#006464">
<text x="198.7" y="15.9">100nF</text>
<text x="149.1" y="24.5">100nF</text>
<text x="32.9" y="36.2">1uF</text>
<text x="58.3" y="36.2">1uF</text>
<text x="46.9" y="81.9">100nF</text>
<text x="55.8" y="81.9">22uF</text>
<text x="206.4" y="85.9" transform="rotate(-90 206.4 85.9)">100kΩ</text>
<text x="23.5" y="93.1" transform="rotate(-90 23.5 93.1)">10kΩ</text>
<text x="44.9" y="93.3">100kΩ</text>
<text x="185" y="90.8">10kΩ</text>
<text x="25.3" y="99.7">100nF</text>
<text x="34.2" y="99.7">1uF</text>
<text x="192.6" y="101">10kΩ</text>
<text x="208" y="97.1">AO3401A</text>
<text x="38" y="106">Green</text>
<text x="48.7" y="104.8">100kΩ</text>
<text x="51.5" y="118.7">4.7kΩ</text>
<text x="51.5" y="116.2">4.7kΩ</text>
<text x="34.2" y="123.8">22Ω</text>
<text x="34.2" y="121.3">22Ω</text>
<text x="40.1" y="136.5">10kΩ</text>
<text x="40.2" y="134">10kΩ</text>
<text x="51.6" y="141.6">10kΩ</text>
<text x="212.3" y="149.5">100nF</text>
<text x="218.9" y="149.5">1uF</text>
<text x="241.5" y="145.7">100nF</text>
</g>
<g font-size=".8" fill="#840084">
<text x="149.9" y="22">16V</text>
<text x="199.4" y="18.4">16V</text>
<text x="32.9" y="38.7">25V</text>
<text x="58.3" y="38.7">25V</text>
<text x="46.9" y="84.4">16V</text>
<text x="55.8" y="84.4">25V</text>
<text x="25.3" y="102.2">16V</text>
<text x="34.2" y="102.2">25V</text>
<text x="241.5" y="148.2">16V</text>
<text x="212.3" y="152">16V</text>
<text x="218.9" y="152">25V</text>
</g>
<g font-size=".8" fill="#939391">
<text x="17.8" y="124.8">1nF</text>
<text x="19.3" y="122.3">1nF</text>
</g>
<g font-size=".8" fill="#9c9b98">
<text x="28.2" y="122.3">50V</text>
<text x="28.2" y="124.3">50V</text>
</g>
</svg>
